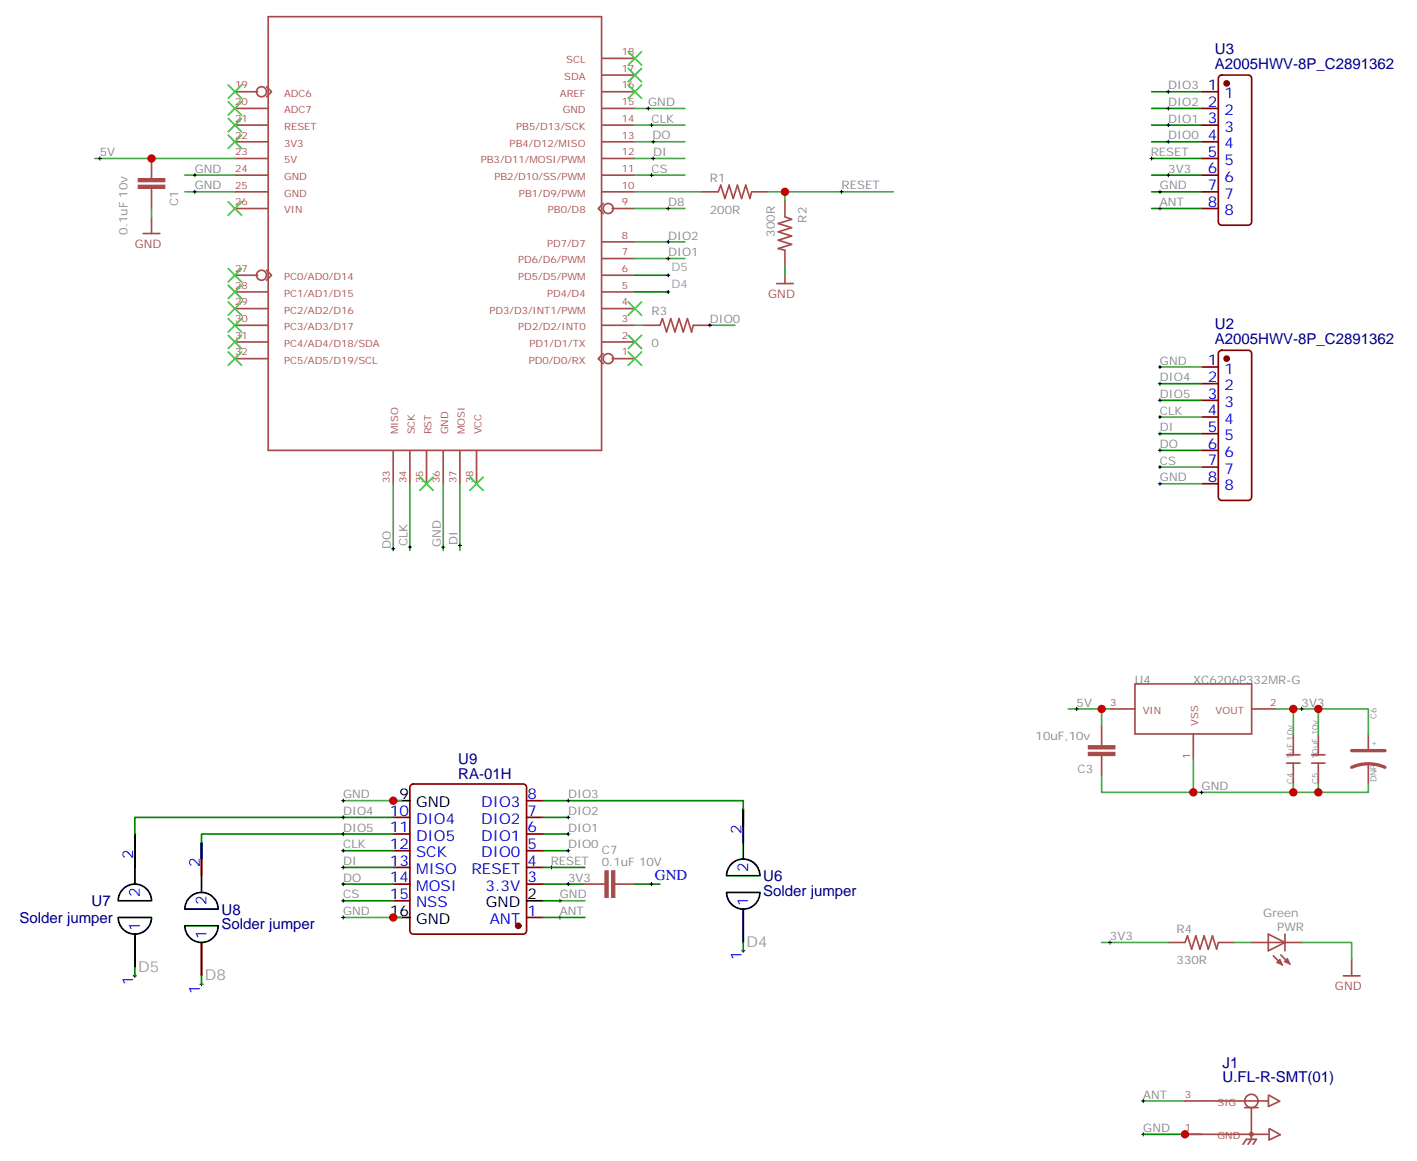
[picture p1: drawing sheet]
<svg xmlns="http://www.w3.org/2000/svg" width="300mm" height="246mm" viewBox="0 0 300 246" stroke-linecap="round" stroke-linejoin="round" font-family="sans-serif">
<g fill="none" stroke="#a64a4a" stroke-width=".35">
<path d="M49.7 19.4h4.8M56.4 18.3l1.1 1.1-1.1 1.1M56.8 3.5h70.5v91.7h-70.5zM127.4 19.4h7M127.4 12.3h7M127.4 15.9h7M32.1 33.5v3.5M32.1 37v.7M32.1 39.9v.7M49.7 30h7M49.7 33.5h7M49.7 22.9h7"/>
<path d="M49.7 37h7M49.7 26.5h7M127.4 30h7M127.4 33.5h7M127.4 22.9h7M127.4 37h7M127.4 26.5h7M30.3 49.4h3.5M32.1 40.6v3.5M32.1 45.9v3.5M49.7 40.6h7M49.7 44.1h7"/>
<path d="M49.7 58.2h4.8M56.4 57.1l1.1 1.1-1.1 1.1M127.4 40.6h7M127.4 58.2h7M127.4 54.7h7M127.4 51.2h7M127.7 43l-1.1 1.1 1.1 1.1M129.5 44.1h4.9M148.5 40.6h3.5M152 40.6l.5-1.4 .9 2.8 .9-2.8 .9 2.8 .9-2.8 .9 2.8 .8-2.8 .9 2.8 .4-1.4M159.1 40.6h3.5M164.4 60h3.5"/>
<path d="M166.1 45.9l1.4 .5-2.8 .9 2.8 .9-2.8 .8 2.8 .9-2.8 .9 2.8 .9-2.8 .9 1.4 .3M166.1 42.3v3.5M166.1 53v7M49.7 61.7h7M49.7 65.3h7M49.7 68.8h7M49.7 72.3h7M49.7 75.8h7M127.4 61.7h7M127.4 65.3h7M127.4 68.8h7M127.4 72.3h7"/>
<path d="M127.7 74.8l-1.1 1 1.1 1.1M129.5 75.8h4.9M136.1 68.8h3.5M139.7 68.8l.5-1.4 .9 2.8 .9-2.8 .8 2.8 .9-2.8 .9 2.8 .9-2.8 .9 2.8 .3-1.4M146.8 68.8h3.4M83.2 95.4v6.9M86.7 95.4v6.9M90.3 95.4v6.9M93.8 95.4v6.9M97.3 95.4v6.9M100.9 95.4v6.9M233.2 153.5v3.4"/>
<path d="M233.2 157v.7M233.2 159.8v.7M234.9 149.9h3.5M238.4 149.9h1.8M240.2 144.6h24.7v10.6h-24.7zM252.6 155.2v1.8M252.6 157v3.5M264.9 149.9h1.8M266.7 149.9h3.5M272.3 159.6h2.8M273.7 155.2v3.5M273.7 158.7v.9"/>
<path d="M277.6 159.6h2.8M279 155.2v3.5M279 158.7v.9M289.6 155.2v3.5M233.2 160.6v3.4M272.3 161.4h2.8M273.7 161.4v.9M273.7 162.3v3.5M277.6 161.4h2.8M279 161.4v.9M279 162.3v3.5M289.6 161.4v.9"/>
<path d="M289.6 162.3v3.5M123.8 187h3.5M127.3 187h.7M130.1 187h.7M130.9 187h3.5M247.3 199.3h3.4M250.8 199.3l.5-1.4 .9 2.8 .9-2.8 .9 2.8 .8-2.8 .9 2.8 .9-2.8 .9 2.8 .3-1.4M257.9 199.3h3.5M264.9 199.3h3.5M268.4 197.6l3.6 1.7-3.6 1.8zM268.4 199.3h3.6M272 197.6v3.5"/>
<path d="M272 199.3h3.5M269.5 202.1l1.9 2M271.1 202l1.9 1.9M284.3 206.4h3.5M286.1 202.8v3.6M250.8 232.8h17.6M250.8 239.9h17.6M263.4 234.2h2.9M264.8 234.2v6.7l-.7 1.1M268.5 231.6v2.4l2.3-1.1-2.2-1.3M268.6 238.7v2.4l2.4-1.1-2.3-1.3M263.1 242l.7-1.1h2.1l-.7 1.1"/>
<circle cx="55.4" cy="19.4" r="1.06"/>
<circle cx="55.4" cy="58.2" r="1.06"/>
<circle cx="128.7" cy="44.1" r="1.06"/>
<circle cx="128.7" cy="75.8" r="1.06"/>
<circle cx="264.8" cy="232.8" r="1.41"/>
<circle cx="264.8" cy="239.9" r=".35"/>
</g>
<g fill="#a64a4a" stroke="#a64a4a" stroke-width=".21">
<path d="M230.3 157.7h5.7v.7h-5.7z"/>
<path d="M230.3 159.1h5.7v.7h-5.7z"/>
<path d="M29.2 37.7h5.7v.8h-5.7z"/>
<path d="M29.2 39.2h5.7v.7h-5.7z"/>
<path d="M270.2 203.6l.7-.8 .5 1.3z"/>
<path d="M272.5 202.7l.5 1.2-1.2-.5z"/>
<path d="M128 184.1h.7v5.7h-.7z"/>
<path d="M129.4 184.1h.7v5.7h-.7z"/>
</g>
<path d="M286.1 158.7h7M286.1 162.3a8.7 8.7 0 0 1 7 0" fill="none" stroke="#a64a4a" stroke-width=".71"/>
<g fill="none" stroke="#4aa64a" stroke-width=".35">
<path d="M20.1 33.5h29.6M39.1 37h10.6M134.4 37h10.6M134.4 22.9h10.6M134.4 26.5h10.6M134.4 30h10.6M134.4 33.5h10.6M32.1 44.1v1.8M39.1 40.6h10.6M134.4 40.6h14.1M134.4 54.7h10.6M134.4 51.2h10.6"/>
<path d="M134.4 44.1h10.6M162.6 40.6h3.5v1.7M166.1 40.6h23M166.1 56.4v1.8M134.4 68.8h1.7M150.2 68.8h5.3M245.5 77.6h8.8M245.5 98.8h8.8M245.5 88.2h8.8M83.2 102.3v14.1M86.7 102.3v14.1M93.8 102.3v14.1"/>
<path d="M97.3 102.3v14.1M245.5 102.3h8.8M226.1 149.9h8.8M233.2 149.9v3.6M270.2 149.9h19.4v5.3M273.7 149.9v5.3M279 149.9v5.3M72.6 169.3h12.4M252.6 160.5v7.1h-19.4v-3.6M273.7 165.8v1.8h-21.1M279 165.8v1.8h-5.3M289.6 165.8v1.8h-10.6"/>
<path d="M72.6 194h12.4M118.5 190.5h5.3M233.2 199.3h14.1M261.4 199.3h3.5M275.5 199.3h10.6v3.5M242 232.8h8.8"/>
</g>
<g fill="none" stroke="#000" stroke-width=".21">
<path d="M246.9 19.4h.7M247.3 19v.8M20.8 33.5h.7M21.1 33.2v.7M40.9 37h.7M41.2 36.7v.7M136.8 22.9h.7M137.2 22.6v.7M137.5 37h.8M137.5 26.5h.8M137.9 26.1v.7M137.9 36.7v.7"/>
<path d="M137.9 33.5h.7M137.9 30h.7M138.3 29.6v.7M138.3 33.2v.7M243.4 33.5h.7M243.7 33.2v.7M246.9 37h.7M246.9 22.9h.7M246.9 26.5h.7M246.9 30h.7M247.3 22.6v.7M247.3 26.1v.7"/>
<path d="M247.3 29.6v.7M247.3 36.7v.7M40.9 40.6h.7M41.2 40.2v.7M141.1 54.7h.7M141.1 51.2h.7M141.1 44.1h.7M141.1 58.2h.7M141.4 43.7v.7M141.4 50.8v.7M141.4 54.3v.7M141.4 57.9v.7"/>
<path d="M177.8 40.6h.7M178.1 40.2v.7M245.1 40.6h.8M245.1 44.1h.8M245.5 40.2v.7M245.5 43.7v.7M141.1 61.7h.7M141.4 61.4v.7M149.9 68.8h.7M150.2 68.4v.7M245.1 77.6h.8M245.5 77.3v.7"/>
<path d="M245.1 81.1h.8M245.1 84.7h.8M245.1 88.2h.8M245.1 91.7h.8M245.1 95.2h.8M245.1 98.8h.8M245.5 80.8v.7M245.5 84.3v.7M245.5 87.8v.7M245.5 91.4v.7M245.5 94.9v.7M245.5 98.4v.7"/>
<path d="M82.9 116.1h.7M83.2 115.7v.7M86.4 115.7h.7M86.7 115.4v.7M93.5 115.7h.7M93.8 115.4v.7M97 115.4h.7M97.3 115v.7M245.1 102.3h.8M245.5 102v.7M227.5 149.9h.7M227.9 149.6v.7"/>
<path d="M275.1 149.9h.7M275.5 149.6v.7M72.3 169.3h.7M72.3 172.9h.7M72.3 176.4h.7M72.3 179.9h.7M72.6 169v.7M72.6 172.5v.7M72.6 176v.7M72.6 179.6v.7M119.9 169.3h.7M119.9 172.9h.7"/>
<path d="M119.9 176.4h.7M119.9 179.9h.7M120.3 169v.7M120.3 172.5v.7M120.3 176v.7M120.3 179.6v.7M254 167.6h.7M254.3 167.2v.7M72.3 194h.7M72.3 190.5h.7M72.3 183.4h.7M72.3 187h.7"/>
<path d="M72.6 183.1v.7M72.6 186.6v.7M72.6 190.1v.8M72.6 193.7v.7M116.4 183.4h.7M116.7 183.1v.7M118.1 194h.8M118.1 190.5h.8M118.5 190.1v.8M118.5 193.7v.7M119.9 187h.7M120.3 186.6v.7"/>
<path d="M137.5 187h.8M137.9 186.6v.7M234.6 199.3h.7M234.9 199v.7M28.2 206.4h.7M28.5 206v.7M42.3 208.1h.7M42.7 207.8v.7M157 201.1h.7M157.3 200.7v.7M241.6 239.9h.7M241.6 232.8h.7"/>
<path d="M242 232.5v.7M242 239.5v.7"/>
</g>
<g fill="none" stroke="#870000" stroke-width=".35">
<path d="M254.3 19.4h3.5M258.1 16.1l.5-.2h5.6a.71 .71 0 0 1 .7 .7v30.3a.76 .76 0 0 1-.7 .7h-5.6a.76 .76 0 0 1-.8-.7v-30.3zM254.3 22.9h3.5M254.3 26.5h3.5M254.3 30h3.5M254.3 33.5h3.5M254.3 37h3.5M254.3 40.6h3.5M254.3 44.1h3.5M254.3 77.6h3.5M258.1 74.3l.5-.2h5.6a.71 .71 0 0 1 .7 .7v30.3a.76 .76 0 0 1-.7 .7h-5.6a.76 .76 0 0 1-.8-.7v-30.3zM254.3 81.1h3.5"/>
<path d="M254.3 84.7h3.5M254.3 88.2h3.5M254.3 91.7h3.5M254.3 95.2h3.5M254.3 98.8h3.5M254.3 102.3h3.5M28.5 176.4v7M42.7 178.2v7M83.2 179.9h3.5M83.2 176.4h3.5M83.2 172.9h3.5M87 166l.5-.2h23.2a.71 .71 0 0 1 .7 .7v30.3a.76 .76 0 0 1-.7 .8h-23.2a.76 .76 0 0 1-.8-.8v-30.3z"/>
<path d="M111.4 179.9h3.6M111.4 176.4h3.6M111.4 172.9h3.6M111.4 169.3h3.6M157.3 171.1v7.1M28.5 197.6v7M42.7 199.3v7.1M83.2 187h3.5M83.2 183.4h3.5M83.2 190.5h3.5M111.4 194h3.6M111.4 187h3.6"/>
<path d="M111.4 183.4h3.6M157.3 192.3v7"/>
</g>
<g fill="#870000" stroke="#870000" stroke-width=".35">
<circle cx="259.6" cy="75.8" r=".53"/>
<circle cx="259.6" cy="17.6" r=".53"/>
<circle cx="109.7" cy="195.8" r=".53"/>
</g>
<g fill="none" stroke="#008700" stroke-width=".35">
<path d="M243.7 19.4h10.6M243.7 22.9h10.6M243.7 26.5h10.6M243.7 33.5h10.6M243.7 37h10.6M243.7 30h10.6M134.4 58.2h7M243.7 40.6h10.6M243.7 44.1h10.6M134.4 61.7h7M245.5 81.1h8.8M245.5 84.7h8.8"/>
<path d="M245.5 91.7h8.8M245.5 95.2h8.8M72.6 179.9h10.6M83.2 176.4h-40.5v1.8M83.2 172.9h-54.7v3.5M115 169.3h42.3v1.8M115 179.9h5.3M115 172.9h5.3M115 176.4h5.3M72.6 183.4h10.6M72.6 190.5h10.6M72.6 187h10.6"/>
<path d="M115 190.5h3.5M115 187h8.8M115 194h8.8M115 183.4h8.8M134.4 187h5.3M157.3 199.3v1.8M28.5 204.6v1.8M42.7 206.4v1.7M242 239.9h8.8"/>
</g>
<g fill="none" stroke="#000" stroke-width=".35">
<path d="M28.5 179.9v-3.5v10.6M83.2 169.3h3.5M157.3 174.6v-3.5v10.6M25 194h7.1a3.5 3.5 0 0 1-3.6 3.6 3.5 3.5 0 0 1-3.5-3.6zM26 188a3.5 3.5 0 0 1 3.9-.8 3.5 3.5 0 0 1 2.2 3.3h-7.1a3.5 3.5 0 0 1 1-2.5zM28.5 197.6v7M39.1 195.8h7.1a3.5 3.5 0 0 1-3.5 3.5 3.5 3.5 0 0 1-3.6-3.5zM40.2 189.8a3.5 3.5 0 0 1 3.8-.8 3.5 3.5 0 0 1 2.2 3.3h-7.1a3.5 3.5 0 0 1 1.1-2.5zM42.7 181.7v-3.5v10.5M42.7 199.3v7.1M83.2 194h3.5M111.4 190.5h3.6"/>
<path d="M153.8 188.7h7a3.5 3.5 0 0 1-3.5 3.6 3.5 3.5 0 0 1-3.5-3.6zM154.8 182.7a3.5 3.5 0 0 1 3.9-.8 3.5 3.5 0 0 1 2.1 3.3h-7a3.5 3.5 0 0 1 1-2.5zM157.3 192.3v7"/>
</g>
<g fill="none" stroke="#3c3" stroke-width=".35">
<path d="M48.3 18l2.8 2.8M51.1 18l-2.8 2.8M133 18l2.8 2.8M133 14.5l2.8 2.8M133 10.9l2.8 2.9M135.8 18l-2.8 2.8M135.8 14.5l-2.8 2.8M135.8 10.9l-2.8 2.9M48.3 21.5l2.8 2.8M48.3 25l2.8 2.9M48.3 28.6l2.8 2.8M51.1 21.5l-2.8 2.8"/>
<path d="M51.1 25l-2.8 2.9M51.1 28.6l-2.8 2.8M48.3 56.8l2.8 2.8M48.3 42.7l2.8 2.8M51.1 56.8l-2.8 2.8M51.1 42.7l-2.8 2.8M48.3 74.4l2.8 2.9M48.3 70.9l2.8 2.8M48.3 67.4l2.8 2.8M48.3 63.9l2.8 2.8M48.3 60.3l2.8 2.8M51.1 74.4l-2.8 2.9"/>
<path d="M51.1 70.9l-2.8 2.8M51.1 67.4l-2.8 2.8M51.1 63.9l-2.8 2.8M51.1 60.3l-2.8 2.8M133 74.4l2.8 2.9M133 70.9l2.8 2.8M133 63.9l2.8 2.8M135.8 74.4l-2.8 2.9M135.8 70.9l-2.8 2.8M135.8 63.9l-2.8 2.8M88.9 100.9l2.8 2.8M91.7 100.9l-2.8 2.8"/>
<path d="M99.4 100.9l2.9 2.8M102.3 100.9l-2.9 2.8"/>
</g>
<g fill="#c00">
<circle cx="252.6" cy="167.6" r=".88"/>
<circle cx="273.7" cy="167.6" r=".88"/>
<circle cx="279" cy="167.6" r=".88"/>
<circle cx="273.7" cy="149.9" r=".88"/>
<circle cx="279" cy="149.9" r=".88"/>
<circle cx="233.2" cy="149.9" r=".88"/>
<circle cx="32.1" cy="33.5" r=".88"/>
<circle cx="166.1" cy="40.6" r=".88"/>
<circle cx="250.8" cy="239.9" r=".88"/>
<circle cx="83.2" cy="169.3" r=".88"/>
<circle cx="83.2" cy="194" r=".88"/>
</g>
<g font-size="3.2" fill="#000080">
<text x="257.1" y="11.4">U3</text>
<text x="257.1" y="14.5">A2005HWV-8P_C2891362</text>
<text x="257.1" y="69.7">U2</text>
<text x="257.1" y="72.7">A2005HWV-8P_C2891362</text>
<text x="97" y="161.6">U9</text>
<text x="97" y="164.7">RA-01H</text>
<text x="19.4" y="191.6">U7</text>
<text x="161.5" y="189.5">Solder jumper</text>
<text x="161.5" y="186.4">U6</text>
<text x="4.1" y="195.2">Solder jumper</text>
<text x="46.9" y="196.5">Solder jumper</text>
<text x="46.9" y="193.4">U8</text>
<text x="258.8" y="225.8">J1</text>
<text x="258.8" y="228.9">U.FL-R-SMT(01)</text>
</g>
<g font-size="3.2" fill="#00f">
<text x="255.7" y="19">1</text>
<text x="255.7" y="22.6">2</text>
<text x="259.2" y="20.8">1</text>
<text x="255.7" y="26.1">3</text>
<text x="255.7" y="29.6">4</text>
<text x="259.2" y="24.3">2</text>
<text x="259.2" y="27.9">3</text>
<text x="255.7" y="33.2">5</text>
<text x="259.2" y="31.4">4</text>
<text x="259.2" y="34.9">5</text>
<text x="255.7" y="36.7">6</text>
<text x="255.7" y="40.2">7</text>
<text x="259.2" y="38.5">6</text>
<text x="259.2" y="42">7</text>
<text x="255.7" y="43.7">8</text>
<text x="259.2" y="45.5">8</text>
<text x="255.7" y="77.3">1</text>
<text x="255.7" y="80.8">2</text>
<text x="259.2" y="79">1</text>
<text x="259.2" y="82.5">2</text>
<text x="255.7" y="84.3">3</text>
<text x="255.7" y="87.8">4</text>
<text x="259.2" y="86.1">3</text>
<text x="259.2" y="89.6">4</text>
<text x="255.7" y="91.4">5</text>
<text x="255.7" y="94.9">6</text>
<text x="259.2" y="93.1">5</text>
<text x="255.7" y="98.4">7</text>
<text x="255.7" y="102">8</text>
<text x="259.2" y="96.7">6</text>
<text x="259.2" y="100.2">7</text>
<text x="259.2" y="103.7">8</text>
<text x="82.5" y="172.5">10</text>
<text x="101.8" y="170.7">DIO3</text>
<text x="111.6" y="172.5">7</text>
<text x="111.6" y="169">8</text>
<text x="82.5" y="176">11</text>
<text x="82.5" y="179.6">12</text>
<text x="88.1" y="174.3">DIO4</text>
<text x="88.1" y="177.8">DIO5</text>
<text x="101.8" y="177.8">DIO1</text>
<text x="101.8" y="174.3">DIO2</text>
<text x="111.6" y="179.6">5</text>
<text x="111.6" y="176">6</text>
<text x="157" y="176.4" transform="rotate(-90 157 176.4)">2</text>
<text x="28.2" y="181.7" transform="rotate(-90 28.2 181.7)">2</text>
<text x="42.3" y="183.4" transform="rotate(-90 42.3 183.4)">2</text>
<text x="82.5" y="183.1">13</text>
<text x="88.1" y="181.3">SCK</text>
<text x="88.1" y="184.9">MISO</text>
<text x="99.8" y="184.9">RESET</text>
<text x="101.8" y="181.3">DIO0</text>
<text x="111.6" y="183.1">4</text>
<text x="158.4" y="184.4" transform="rotate(-90 158.4 184.4)">2</text>
<text x="29.6" y="189.7" transform="rotate(-90 29.6 189.7)">2</text>
<text x="43.7" y="191.5" transform="rotate(-90 43.7 191.5)">2</text>
<text x="82.5" y="186.6">14</text>
<text x="82.5" y="190.1">15</text>
<text x="88.1" y="188.4">MOSI</text>
<text x="88.1" y="191.9">NSS</text>
<text x="102.8" y="188.4">3.3V</text>
<text x="111.6" y="186.6">3</text>
<text x="138.6" y="186.1">GND</text>
<text x="158.4" y="191.6" transform="rotate(-90 158.4 191.6)">1</text>
<text x="29.6" y="196.8" transform="rotate(-90 29.6 196.8)">1</text>
<text x="103.6" y="195.4">ANT</text>
<text x="111.6" y="193.7">1</text>
<text x="43.7" y="198.6" transform="rotate(-90 43.7 198.6)">1</text>
<text x="157" y="203.1" transform="rotate(-90 157 203.1)">1</text>
<text x="28.2" y="208.4" transform="rotate(-90 28.2 208.4)">1</text>
<text x="42.3" y="210.2" transform="rotate(-90 42.3 210.2)">1</text>
</g>
<g font-size="3.2">
<text x="84.6" y="169">9</text>
<text x="88.1" y="170.7">GND</text>
<text x="102.9" y="191.9">GND</text>
<text x="111.6" y="190.1">2</text>
<text x="82.5" y="193.7">16</text>
<text x="88.1" y="195.4">GND</text>
</g>
<g font-size="3.2" fill="#999">
<text x="158" y="200.2">D4</text>
<text x="29.2" y="205.5">D5</text>
<text x="43.4" y="207.3">D8</text>
</g>
<g font-size="2.5" fill="#838383">
<text x="137.2" y="22.4">GND</text>
<text x="247.3" y="18.9">DIO3</text>
<text x="247.3" y="22.4">DIO2</text>
<text x="137.9" y="26">CLK</text>
<text x="138.1" y="29.5">DO</text>
<text x="247.3" y="26">DIO1</text>
<text x="247.3" y="29.5">DIO0</text>
<text x="21.1" y="33">5V</text>
<text x="138.3" y="33">DI</text>
<text x="243.6" y="33">RESET</text>
<text x="41.2" y="40.1">GND</text>
<text x="41.2" y="36.5">GND</text>
<text x="137.9" y="36.5">CS</text>
<text x="150.2" y="38.5">R1</text>
<text x="178.1" y="40.1">RESET</text>
<text x="245.5" y="40.1">GND</text>
<text x="247.3" y="36.5">3V3</text>
<text x="37.7" y="43.5" transform="rotate(-90 37.7 43.5)">C1</text>
<text x="141.4" y="43.6">D8</text>
<text x="150.2" y="45.2">200R</text>
<text x="170.7" y="47.1" transform="rotate(-90 170.7 47.1)">R2</text>
<text x="245.5" y="43.6">ANT</text>
<text x="27" y="49.7" transform="rotate(-90 27 49.7)">0.1uF 10v</text>
<text x="141.4" y="50.7">DIO2</text>
<text x="164" y="50" transform="rotate(-90 164 50)">300R</text>
<text x="141.4" y="54.2">DIO1</text>
<text x="137.9" y="66.7">R3</text>
<text x="150.2" y="68.3">DIO0</text>
<text x="137.9" y="73.4">0</text>
<text x="245.5" y="77.1">GND</text>
<text x="245.5" y="80.6">DIO4</text>
<text x="245.5" y="84.2">DIO5</text>
<text x="245.5" y="87.7">CLK</text>
<text x="245.5" y="91.2">DI</text>
<text x="245.5" y="94.8">DO</text>
<text x="245.5" y="98.3">CS</text>
<text x="245.5" y="101.8">GND</text>
<text x="82.7" y="116.1" transform="rotate(-90 82.7 116.1)">DO</text>
<text x="86.3" y="115.5" transform="rotate(-90 86.3 115.5)">CLK</text>
<text x="93.3" y="115.7" transform="rotate(-90 93.3 115.7)">GND</text>
<text x="96.8" y="115.2" transform="rotate(-90 96.8 115.2)">DI</text>
<text x="227.9" y="149.4">5V</text>
<text x="240.2" y="144.6">U4</text>
<text x="252.6" y="144.6">XC6206P332MR-G</text>
<text x="275.5" y="149.4">3V3</text>
<text x="219.2" y="156.5">10uF,10v</text>
<text x="228.1" y="163.5">C3</text>
<text x="254.3" y="167.1">GND</text>
<text x="72.6" y="168.8">GND</text>
<text x="72.6" y="172.4">DIO4</text>
<text x="120.3" y="168.8">DIO3</text>
<text x="120.3" y="172.4">DIO2</text>
<text x="72.6" y="175.9">DIO5</text>
<text x="72.6" y="179.4">CLK</text>
<text x="120.3" y="175.9">DIO1</text>
<text x="120.3" y="179.4">DIO0</text>
<text x="72.6" y="183">DI</text>
<text x="116.6" y="183">RESET</text>
<text x="127.4" y="183.1">0.1uF 10V</text>
<text x="127.4" y="180.6">C7</text>
<text x="72.6" y="186.5">DO</text>
<text x="72.6" y="190">CS</text>
<text x="118.5" y="190">GND</text>
<text x="120.3" y="186.5">3V3</text>
<text x="72.6" y="193.5">GND</text>
<text x="118.5" y="193.5">ANT</text>
<text x="249" y="197.2">R4</text>
<text x="267.4" y="193.9">Green</text>
<text x="270.3" y="196.8">PWR</text>
<text x="234.9" y="198.8">3V3</text>
<text x="249" y="203.9">330R</text>
<text x="242" y="232.3">ANT</text>
<text x="242" y="239.4">GND</text>
</g>
<g font-size="2.5" fill="#a54b4b">
<text x="28.5" y="52.4">GND</text>
<text x="162.6" y="63">GND</text>
<text x="282.5" y="209.4">GND</text>
</g>
<g font-size="2.5" fill="#999">
<text x="142.1" y="57.3">D5</text>
<text x="142.1" y="60.9">D4</text>
</g>
<g font-size="2.1" fill="#a54b4b">
<text x="131.6" y="11.7">18</text>
<text x="119.4" y="16.9">SDA</text>
<text x="119.9" y="13.4">SCL</text>
<text x="131.6" y="15.2">17</text>
<text x="49.8" y="18.7">19</text>
<text x="49.8" y="22.2">20</text>
<text x="60.1" y="20.4">ADC6</text>
<text x="60.1" y="24">ADC7</text>
<text x="118.5" y="20.4">AREF</text>
<text x="119.1" y="24">GND</text>
<text x="131.6" y="18.7">16</text>
<text x="131.6" y="22.2">15</text>
<text x="49.8" y="29.3">22</text>
<text x="49.8" y="25.8">21</text>
<text x="60.1" y="27.5">RESET</text>
<text x="109.3" y="27.5">PB5/D13/SCK</text>
<text x="131.6" y="29.3">13</text>
<text x="131.6" y="25.8">14</text>
<text x="49.8" y="32.8">23</text>
<text x="60.1" y="31">3V3</text>
<text x="60.1" y="34.6">5V</text>
<text x="101.8" y="34.6">PB3/D11/MOSI/PWM</text>
<text x="107.9" y="31">PB4/D12/MISO</text>
<text x="131.6" y="32.8">12</text>
<text x="49.8" y="39.9">25</text>
<text x="49.8" y="36.3">24</text>
<text x="60.1" y="41.6">GND</text>
<text x="60.1" y="38.1">GND</text>
<text x="104.6" y="38.1">PB2/D10/SS/PWM</text>
<text x="109.8" y="41.6">PB1/D9/PWM</text>
<text x="131.6" y="39.9">10</text>
<text x="131.6" y="36.3">11</text>
<text x="49.8" y="43.4">26</text>
<text x="60.1" y="45.1">VIN</text>
<text x="116" y="45.1">PB0/D8</text>
<text x="131.6" y="43.4">9</text>
<text x="115.8" y="52.2">PD7/D7</text>
<text x="131.6" y="54">7</text>
<text x="131.6" y="50.5">8</text>
<text x="49.8" y="57.5">27</text>
<text x="60.1" y="59.2">PC0/AD0/D14</text>
<text x="109.7" y="59.2">PD5/D5/PWM</text>
<text x="109.7" y="55.7">PD6/D6/PWM</text>
<text x="131.6" y="57.5">6</text>
<text x="49.8" y="61">28</text>
<text x="49.8" y="64.6">29</text>
<text x="60.1" y="62.8">PC1/AD1/D15</text>
<text x="115.8" y="62.8">PD4/D4</text>
<text x="131.6" y="64.6">4</text>
<text x="131.6" y="61">5</text>
<text x="49.8" y="68.1">30</text>
<text x="49.8" y="71.6">31</text>
<text x="60.1" y="66.3">PC2/AD2/D16</text>
<text x="60.1" y="69.8">PC3/AD3/D17</text>
<text x="103.6" y="66.3">PD3/D3/INT1/PWM</text>
<text x="109.7" y="69.8">PD2/D2/INT0</text>
<text x="131.6" y="71.6">2</text>
<text x="131.6" y="68.1">3</text>
<text x="49.8" y="75.2">32</text>
<text x="60.1" y="73.4">PC4/AD4/D18/SDA</text>
<text x="60.1" y="76.9">PC5/AD5/D19/SCL</text>
<text x="111.9" y="76.9">PD0/D0/RX</text>
<text x="112.1" y="73.4">PD1/D1/TX</text>
<text x="131.6" y="75.2">1</text>
<text x="84.3" y="91.9" transform="rotate(-90 84.3 91.9)">MISO</text>
<text x="87.8" y="91.9" transform="rotate(-90 87.8 91.9)">SCK</text>
<text x="91.3" y="91.9" transform="rotate(-90 91.3 91.9)">RST</text>
<text x="94.8" y="91.9" transform="rotate(-90 94.8 91.9)">GND</text>
<text x="98.4" y="91.9" transform="rotate(-90 98.4 91.9)">MOSI</text>
<text x="101.9" y="91.9" transform="rotate(-90 101.9 91.9)">VCC</text>
<text x="82.5" y="102.2" transform="rotate(-90 82.5 102.2)">33</text>
<text x="86.1" y="102.2" transform="rotate(-90 86.1 102.2)">34</text>
<text x="89.6" y="102.2" transform="rotate(-90 89.6 102.2)">35</text>
<text x="93.1" y="102.2" transform="rotate(-90 93.1 102.2)">36</text>
<text x="96.6" y="102.2" transform="rotate(-90 96.6 102.2)">37</text>
<text x="100.2" y="102.2" transform="rotate(-90 100.2 102.2)">38</text>
<text x="235" y="149.2">3</text>
<text x="268.8" y="149.2">2</text>
<text x="241.9" y="151">VIN</text>
<text x="253.6" y="153.6" transform="rotate(-90 253.6 153.6)">VSS</text>
<text x="257.3" y="151">VOUT</text>
<text x="251.9" y="160.5" transform="rotate(-90 251.9 160.5)">1</text>
<text x="250.8" y="232.1">3</text>
<text x="257.7" y="233.9">SIG</text>
<text x="250.8" y="239.2">1</text>
<text x="257.7" y="240.9">GND</text>
</g>
<g font-size="1.8" fill="#838383">
<text x="291.4" y="152" transform="rotate(-90 291.4 152)">C6</text>
<text x="273.7" y="160.5" transform="rotate(-90 273.7 160.5)">1uF 10v</text>
<text x="279" y="160.5" transform="rotate(-90 279 160.5)">10uF 10v</text>
<text x="273.7" y="165.8" transform="rotate(-90 273.7 165.8)">C4</text>
<text x="279" y="165.8" transform="rotate(-90 279 165.8)">C5</text>
<text x="291.4" y="165.5" transform="rotate(-90 291.4 165.5)">DNP</text>
</g>
<g font-size="1.8" fill="#4ba54b">
<text x="291.4" y="158" transform="rotate(-90 291.4 158)">+</text>
<text x="291.4" y="163.3" transform="rotate(-90 291.4 163.3)">-</text>
</g>
</svg>
